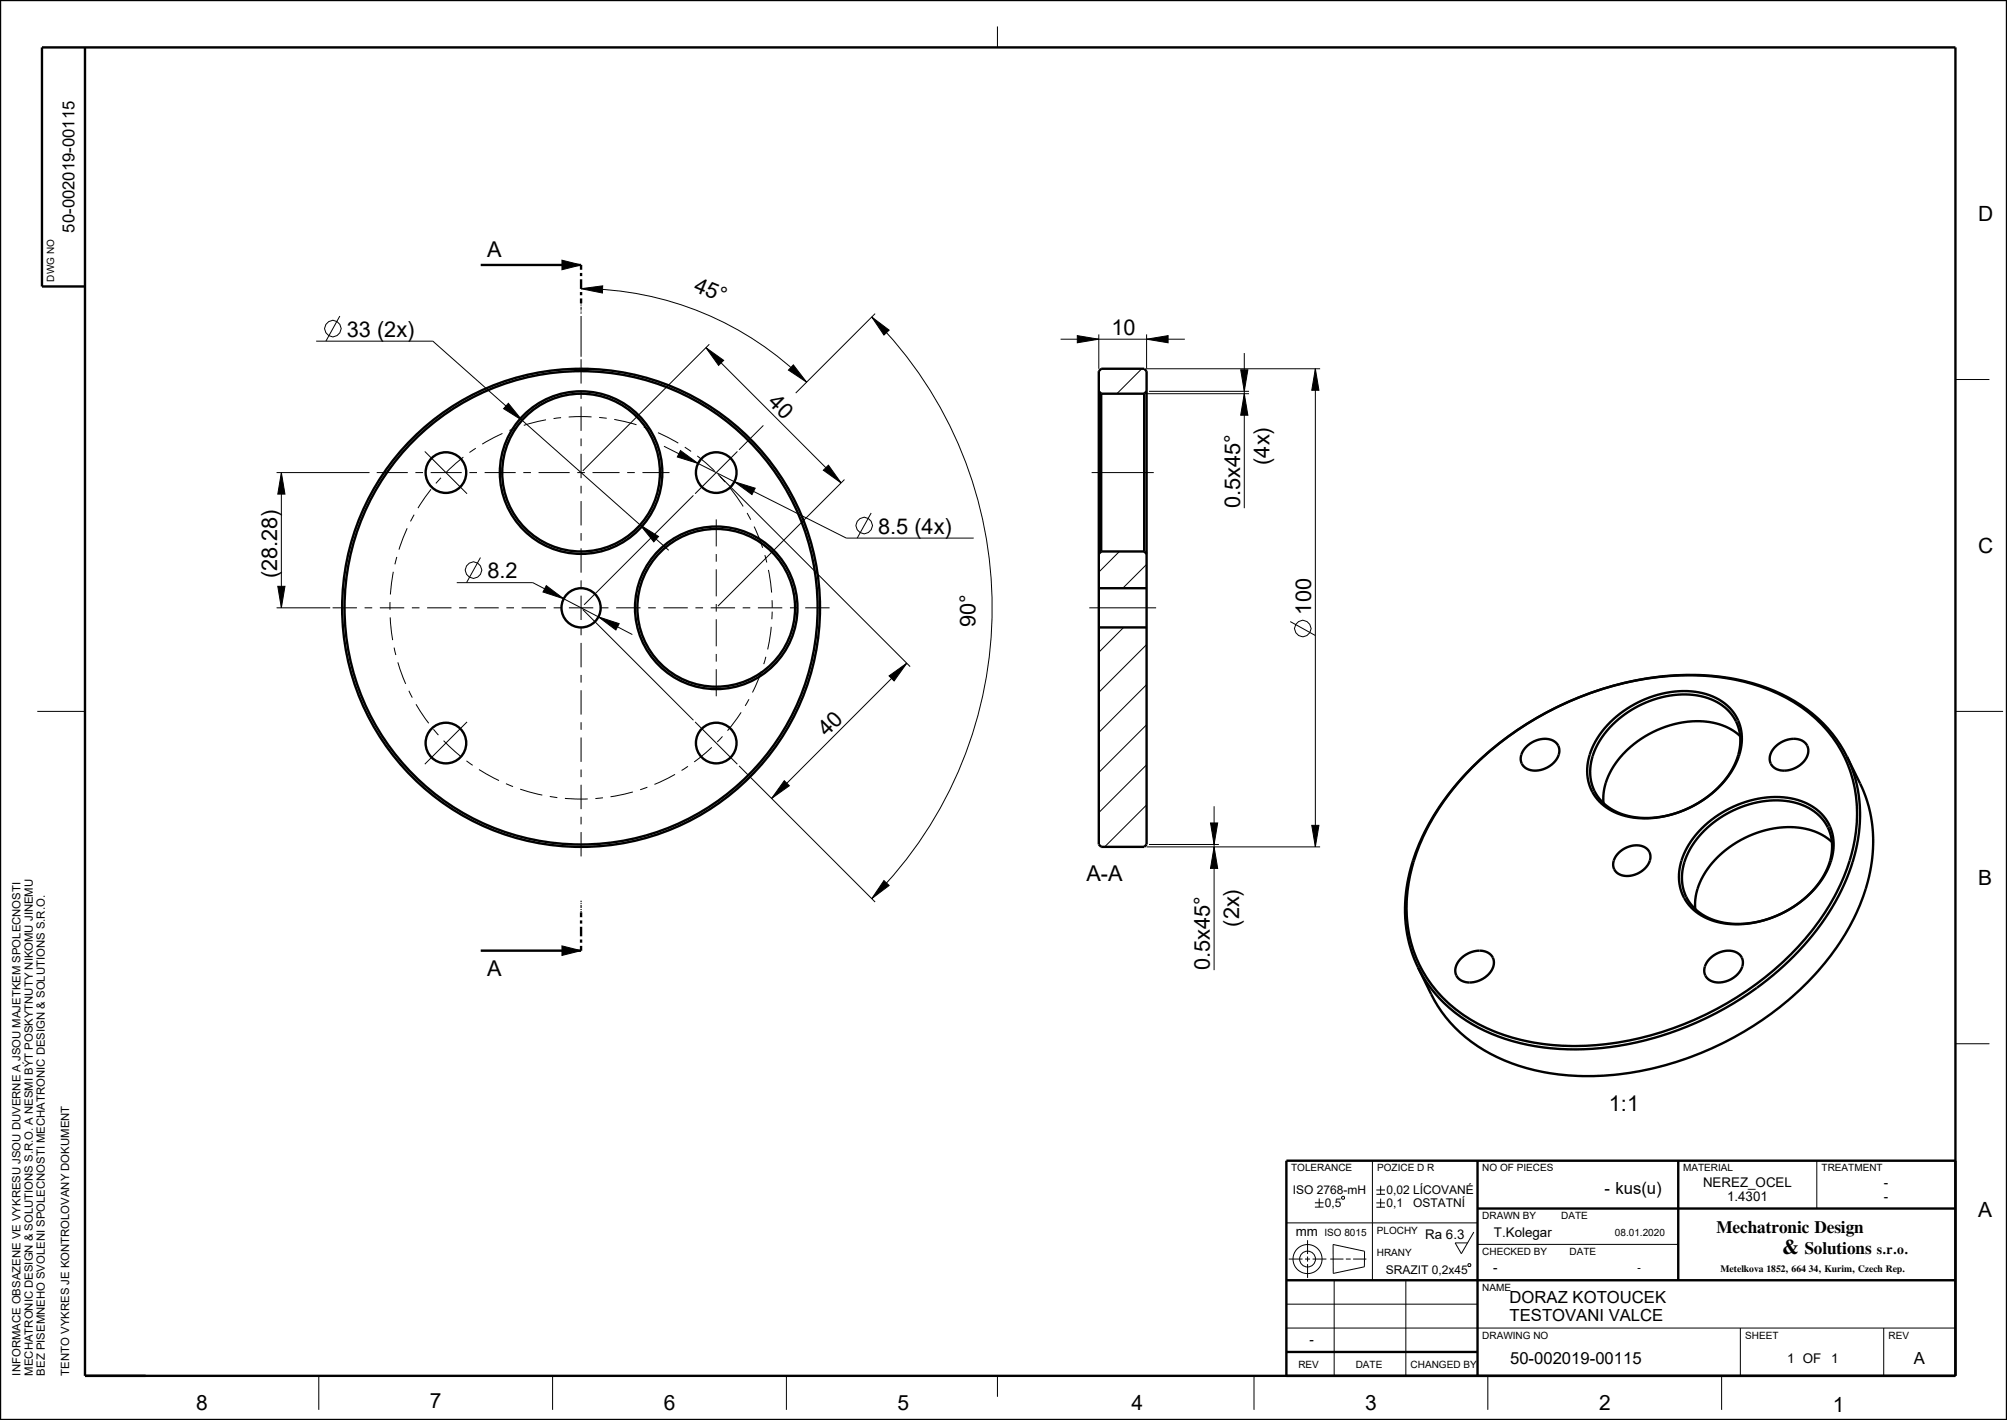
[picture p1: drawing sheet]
<svg xmlns="http://www.w3.org/2000/svg" width="420mm" height="297mm" viewBox="0 0 420 297" stroke-linecap="round" stroke-linejoin="round" font-family="sans-serif">
<g fill="#000">
<path d="M117.6 54.4l4 1-4 1zM121.6 60.4l4.5-.6v1.5zM147.7 72.7l3.7 2.7-1 1zM166 76.3l2.8 3.6-3.8-2.5zM182.4 66.3l3.7 2.7-1.1 1.1zM225.4 70.2l4.5 .7-4.5 .8zM239.9 70.9l4.5-.7v1.5zM275.3 77.1l.7 4.5h-1.5zM58.9 98.8l.7 4.5h-1.5zM106.4 84.4l2.9 3.5-3.9-2.4zM142.4 94.2l3.7 2.7-4.4-1.3zM260.4 82.3l.7 4.5h-1.5z"/>
<path d="M259.6 77.3h1.5l-.7 4.5zM133.9 109.8l3.9 2.4-1 1.1zM153.7 100.8l4.3 1.3-.6 1.3zM173.4 97.3l2.6 3.7-3.7-2.6zM58.1 122.6h1.5l-.7 4.5zM114.3 122.5l3.7 2.7-4.4-1.4zM125.2 129l4.4 1.4-.7 1.4zM186 141.4l3.8-2.7-2.7 3.7zM164.1 163.3l1.1 1-3.7 2.7zM254.1 177.1l.7 4.5h-1.5zM253.3 172.1h1.5l-.7 4.5zM274.5 172.6h1.5l-.7 4.5z"/>
<path d="M117.6 197.8l4 1-4 1zM185 184.2l1.1 1-3.7 2.8z"/>
</g>
<g fill="none" stroke="#000" stroke-width=".21">
<path d="M208.7 5.5v4.4M117.6 54.4l4 1-4 1zM66.2 71.4h24.4l49.3 43.7M71.1 66.1l-2.9 5.3M121.6 60.4l4.5-.6v1.5zM121.6 60.4a66.7 66.7 0 0 1 47.2 19.5M121.6 66.1v8.5M121.6 75.1v5.1M147.7 72.7l3.7 2.7-1 1zM147.7 72.7l28.3 28.3M148.4 72l-26.4 26.5M166 76.3l2.8 3.6-3.8-2.5z"/>
<path d="M182.4 66.3l3.7 2.7-1.1 1.1zM182.4 66.3a86 86 0 0 1 0 121.7M183.1 65.6l-16.6 16.6M221.9 70.9h26M225.4 70.2l4.5 .7-4.5 .8zM229.9 69.9v7.2M230.6 77.1l-.7 .6M238.9 77.1l-5.2 5.2M239.9 70.9l4.5-.7v1.5zM239.9 69.9v7.2h36.4M259.6 77.3h1.5l-.7 4.5zM260.4 73.8v32.5"/>
<path d="M275.3 77.1l.7 4.5h-1.5zM275.3 77.1v100M409.2 79.4h7.1M57.9 98.8h19.4M58.9 98.8l.7 4.5h-1.5zM58.9 98.8v28.3M78.8 98.8h6.5M86.9 98.8h1.6M88.9 94.4l8.8 8.9M90.1 98.8h6.5M98.2 98.8h1.6M101.4 98.8h6.5"/>
<path d="M106.4 84.4l2.9 3.5-3.9-2.4zM109.5 98.8h1.6M112.7 98.8h6.5M120.8 98.8h1.6M121.6 81.8v1.6M121.6 85v5.1M121.6 91.7v1.6M121.6 94.9v5.1M124 98.8h5.7M131.2 98.8h1.6M134.4 98.8h5.7M138.9 93.3l38.2 19.2h26.7"/>
<path d="M142.4 94.2l3.7 2.7-4.4-1.3zM150.2 99.2l40.3 40.2M154.3 94.4l-8.8 8.9M159.7 89l-5 5.1M173.4 97.3l2.6 3.7-3.7-2.6zM228.4 98.8h13M239.9 82.3h21.5M240.4 81.8h21M260.4 82.3l.7 4.5h-1.5zM100.5 116.6l-2.9 5.3M121.6 101.6v1.6M121.6 104.8v5.1"/>
<path d="M121.6 111.5v1.6M121.6 114.7v5.1M133.9 109.8l3.9 2.4-1 1.1zM145.1 103.6l-22.9 22.9M149.9 108.6v5.7M149.9 115.9v1.6M149.9 119.1v5.6M153.7 100.8l4.3 1.3-.6 1.3zM176.7 100.3l-26.5 26.5M182.3 107.3l-2.9 5.2M234.3 115.3l-4.4 4.4M239.9 118l-4.9 5"/>
<path d="M57.9 127.1h11.2M58.1 122.6h1.5l-.7 4.5zM69.6 127.1h5.1M76.3 127.1h1.6M79.5 127.1h5.1M86.2 127.1h1.6M89.4 127.1h5.1M95.6 121.9h15.9l20.8 10.8M96.1 127.1h1.6M99.3 127.1h5.1M106 127.1h1.6M109.2 127.1h5.1"/>
<path d="M114.3 122.5l3.7 2.7-4.4-1.4zM115.9 127.1h1.6M119 127.1h5.2M121.6 121.4v1.6M121.6 124.6v5.1M121.6 131.3v1.6M121.6 134.5v5.1M122 127.5l23.1 23.1M125.2 129l4.4 1.4-.7 1.4zM125.7 127.1h1.6M128.9 127.1h5.1M135.6 127.1h1.6"/>
<path d="M138.8 127.1h5.1M145.5 127.1h1.6M148.7 127.1h5.1M149.9 126.3v1.6M149.9 129.5v5.7M149.9 136.8v1.6M149.9 140v5.6M155.4 127.1h1.6M158.6 127.1h5.1M165.3 127.1h1.6M168.5 127.1h5.1M189.8 138.7l-28.3 28.3"/>
<path d="M227.9 127.1h14M235.1 131.2l-5.2 5.2M239.9 134.8l-10 10M270 130l5.3 2.9M7.8 148.8h10M97.7 151l-8.8 8.8M121.6 141.2v1.6M121.6 144.4v5.1M121.6 151.1v1.6M121.6 154.2v5.1M145.5 151l8.8 8.8M186 141.4l3.8-2.7-2.7 3.7z"/>
<path d="M239.9 143.2l-10 10M239.9 151.6l-10 10M239.9 160l-10 10M409.2 148.8h10M121.6 160.9v1.6M121.6 164.1v5.1M121.6 170.8v1.6M121.6 174v5.1M154.7 160.2l28.4 28.5M164.1 163.3l1.1 1-3.7 2.7zM239.9 168.4l-8.7 8.7M239.9 177.1h36.4"/>
<path d="M240.4 176.6h14.7M253.3 172.1h1.5l-.7 4.5zM254.1 177.1l.7 4.5h-1.5zM254.1 168.6v34.3M274.5 172.6h1.5l-.7 4.5zM117.6 197.8l4 1-4 1zM185 184.2l1.1 1-3.7 2.8zM409.2 218.3h7.1M269.2 255.8h40M273.6 259.4v2.9M275.2 251.6h1.8M275.2 252.5h1.8"/>
<path d="M276.1 250.7v1.8M280.8 250.4l.4-.2 .2 .5-.5 .1zM287.2 242.8v25M288 251.6h1.8M288 252.5h1.8M288 248.9h1.8M288 249.8h1.8M288.9 248v1.8M288.9 250.7v1.8M308.4 257.7l-2.6 4.5-1.3-2.2h2.6M380.2 242.8v10M269.2 277.8h140"/>
<path d="M269.2 272.8h40M269.7 263.3h2.9M273.1 263.3h1.1M273.6 262.8v1.1M273.6 264.4v2.9M274.7 263.3h2.9M278.4 263.3h2.7M279 260.3l6.6 1.4-.1 3.3-6.5 1.3zM279.2 267.8v20M281.6 263.3h1.1M283.2 263.3h2.7M294.2 267.8v20"/>
<path d="M307.2 264.5l.4-.2 .2 .5-.5 .1zM309.2 260.3h42M364.2 277.8v10M394.2 277.8v10M66.7 287.8v7.1M115.6 287.8v7.1M164.6 287.8v7.1M208.7 287.8v4.3M262.4 287.8v7.1M311.4 287.8v7.1M360.3 287.8v7.1"/>
<circle cx="69.6" cy="68.7" r="1.72"/>
<circle cx="99.1" cy="119.2" r="1.72"/>
<circle cx="180.8" cy="109.9" r="1.72"/>
<circle cx="272.6" cy="131.5" r="1.72"/>
<circle cx="273.6" cy="263.3" r="3"/>
<circle cx="273.6" cy="263.3" r="1.66"/>
</g>
<g fill="none" stroke="#000" stroke-width=".5">
<path d="M0 0h420v297h-420zM17.8 9.9v277.9h391.4M17.8 59.9h-9v-50h400.4v277.9h-140v-45h140M100.6 55.4h21v1M121.6 57.1v.7M121.6 58.4v2M121.6 61.1v.7M121.6 62.4v1M229.9 77.6l.5-.5h9l.5 .5v99l-.5 .5h-9l-.5-.5zM229.9 81.8l.5 .5M230.4 82.3v33M230.4 82.3h9"/>
<path d="M239.4 82.3v33M239.9 81.8l-.5 .5M230.4 115.3l-.5 .5M230.4 115.3h9M239.4 115.3l.5 .5M229.9 131.2h10M229.9 123h10M319.4 156.2a4.8 4.8 0 0 1 6.2-.8 2.85 2.85 0 0 1-.5 4.1 4.8 4.8 0 0 1-6.2 .9 2.85 2.85 0 0 1 .5-4.2zM337 151.1a21.7 21.7 0 0 1 19.3-6.1 9.8 9.8 0 0 1 8.2 9.7 16.3 16.3 0 0 1-7.6 12.3 20.4 20.4 0 0 1-18.2 3.2 9.7 9.7 0 0 1-5.5-13.7 17.5 17.5 0 0 1 3.8-5.4zM337.4 151.6a21 21 0 0 1 19.2-5.8 9.5 9.5 0 0 1 6.6 13.7 21.1 21.1 0 0 1-19 11.6 11.4 11.4 0 0 1-10.5-5.7 10.8 10.8 0 0 1 1.1-10.5l1-1.4zM364.1 153.9a14.5 14.5 0 0 0-12.9-2.6 20.9 20.9 0 0 0-14.7 11.1l-.8 2.7-.1 2.9M371.4 156.3a4.9 4.9 0 0 1 6.1-1.1 2.78 2.78 0 0 1-.1 4.2 4.9 4.9 0 0 1-6.2 1.1 2.78 2.78 0 0 1 .2-4.2z"/>
<path d="M386.5 158.3a30 30 0 0 0-18.1-14.9 54.5 54.5 0 0 0-32.9 .6 65.1 65.1 0 0 0-34.3 24.8 37.4 37.4 0 0 0-7 24.5 26.8 26.8 0 0 0 2.5 9M386.5 158.3a30.3 30.3 0 0 1 .4 24.3 54.6 54.6 0 0 1-20.9 25.2 64.7 64.7 0 0 1-41.4 11.5 36.5 36.5 0 0 1-23.1-10.3 26.6 26.6 0 0 1-4.8-6.7M386.5 158.3l2.8 5.6a29.9 29.9 0 0 1 .6 23.7 54.8 54.8 0 0 1-21.1 25.7 64.9 64.9 0 0 1-40.7 11.6 36.9 36.9 0 0 1-23.6-9.9l-1-1.1a26.5 26.5 0 0 1-4-6l-2.8-5.6M308.2 160.4a66.1 66.1 0 0 1 46.1-19.2 39.3 39.3 0 0 1 24.2 7.9 27.1 27.1 0 0 1 9.3 28.1 49.1 49.1 0 0 1-16.7 25.8 65.5 65.5 0 0 1-44.2 15.7 37.5 37.5 0 0 1-23.9-9 27.1 27.1 0 0 1-7.9-26.6 46.1 46.1 0 0 1 13.1-22.7zM338.7 178.4a4.5 4.5 0 0 1 6-.8 2.73 2.73 0 0 1-.5 4 4.5 4.5 0 0 1-6 .8 2.73 2.73 0 0 1 .5-4zM356.2 173.2a21.7 21.7 0 0 1 19.3-6.1 9.8 9.8 0 0 1 8.2 9.8 16.3 16.3 0 0 1-7.6 12.3 20.4 20.4 0 0 1-18.2 3.2 9.7 9.7 0 0 1-5.5-13.7 17.5 17.5 0 0 1 3.8-5.5zM356.6 173.8a21 21 0 0 1 19.2-5.9 9.5 9.5 0 0 1 6.6 13.7 21.1 21.1 0 0 1-19 11.6 11.4 11.4 0 0 1-10.5-5.6 10.8 10.8 0 0 1 1.1-10.6l1-1.4zM383.3 176.1a14.5 14.5 0 0 0-12.9-2.7 20.9 20.9 0 0 0-14.7 11.2l-.8 2.6-.1 2.9M121.6 197.8v1h-21M121.6 190.8v1M121.6 192.5v.7M121.6 193.8v2"/>
<path d="M121.6 196.5v.7M305.6 200.6a4.9 4.9 0 0 1 6.1-1.1 2.78 2.78 0 0 1-.1 4.2 4.9 4.9 0 0 1-6.2 1.1 2.78 2.78 0 0 1 .2-4.2zM357.8 200.5a4.8 4.8 0 0 1 6.2-.8 2.85 2.85 0 0 1-.4 4.1 4.8 4.8 0 0 1-6.3 .9 2.85 2.85 0 0 1 .5-4.2zM309.2 252.8h100M309.2 242.8v45M351.2 242.8v25M269.2 267.8h140M269.2 282.8h40"/>
<circle cx="93.3" cy="98.8" r="4.3"/>
<circle cx="121.6" cy="98.8" r="17"/>
<circle cx="121.6" cy="98.8" r="16.5"/>
<circle cx="149.9" cy="98.8" r="4.3"/>
<circle cx="121.6" cy="127.1" r="50"/>
<circle cx="121.6" cy="127.1" r="49.5"/>
<circle cx="121.6" cy="127.1" r="4.1"/>
<circle cx="149.9" cy="127.1" r="17"/>
<circle cx="149.9" cy="127.1" r="16.5"/>
<circle cx="93.3" cy="155.4" r="4.3"/>
<circle cx="149.9" cy="155.4" r="4.3"/>
</g>
<path d="M121.6 63.4v.3M121.6 63.9v.2M121.6 64.2v.6M121.6 65v.1M121.6 65.3v.3M121.6 188.4v.3M121.6 188.9v.2M121.6 189.3v.6M121.6 190.1v.2M121.6 190.5v.3" fill="none" stroke="#000" stroke-width=".25"/>
<path d="M161.6 127.1a40 40 0 0 0-59.2-35 40 40 0 0 0-2.3 68.8 40 40 0 0 0 61.4-31l.1-2.8" fill="none" stroke="#000" stroke-width=".21" stroke-dasharray="1.6 1.6 4.8 1.6" stroke-linecap="butt"/>
<g font-size="4.6">
<text x="102" y="53.7">A</text>
<text x="72.6" y="70.5">33 (2x)</text>
<text x="232.6" y="70.1">10</text>
<text x="160.5" y="84.3" transform="rotate(45 160.5 84.3)">40</text>
<text x="265.6" y="97.2" transform="rotate(-90 265.6 97.2)">(4x)</text>
<text x="259.5" y="106.3" transform="rotate(-90 259.5 106.3)">0.5x45°</text>
<text x="183.8" y="111.7">8.5 (4x)</text>
<text x="58" y="121" transform="rotate(-90 58 121)">(28.28)</text>
<text x="102" y="121">8.2</text>
<text x="204.1" y="131.2" transform="rotate(-90 204.1 131.2)">90°</text>
<text x="274.4" y="128.5" transform="rotate(-90 274.4 128.5)">100</text>
<text x="173.1" y="154.2" transform="rotate(-45 173.1 154.2)">40</text>
<text x="227.4" y="184.4">A-A</text>
<text x="259.3" y="193.8" transform="rotate(-90 259.3 193.8)">(2x)</text>
<text x="253.2" y="202.9" transform="rotate(-90 253.2 202.9)">0.5x45°</text>
<text x="102" y="204.1">A</text>
<text x="336.7" y="232.3">1:1</text>
</g>
<text font-size="4.5" x="145" y="60.8" transform="rotate(23 145 60.8)">45°</text>
<g font-size="4.4">
<text x="413.9" y="46.2">D</text>
<text x="413.9" y="115.7">C</text>
<text x="413.9" y="185.1">B</text>
<text x="413.9" y="254.6">A</text>
<text x="41" y="294.9">8</text>
<text x="89.9" y="294.4">7</text>
<text x="138.9" y="294.9">6</text>
<text x="187.8" y="294.9">5</text>
<text x="236.8" y="294.9">4</text>
<text x="285.7" y="294.9">3</text>
<text x="334.6" y="294.9">2</text>
<text x="383.6" y="295.4">1</text>
</g>
<text font-size="4.3" x="373" y="262.3">&amp;</text>
<g font-size="3.6">
<text x="359.2" y="257.9">Mechatronic Design</text>
<text x="377.6" y="262.3">Solutions</text>
</g>
<g font-size="3.5">
<text x="15.6" y="48.6" transform="rotate(-90 15.6 48.6)">50-002019-00115</text>
<text x="335.7" y="249.7">- kus(u)</text>
<text x="315.9" y="272.6">DORAZ KOTOUCEK</text>
<text x="315.9" y="276.4">TESTOVANI VALCE</text>
<text x="316" y="285.2">50-002019-00115</text>
<text x="400.5" y="285.2">A</text>
</g>
<text font-size="2.9" x="392.7" y="262.3">s.r.o.</text>
<g font-size="2.8">
<text x="356.4" y="248.3">NEREZ_OCEL</text>
<text x="361.4" y="251.3">1.4301</text>
<text x="394.2" y="248.3">-</text>
<text x="394.2" y="251.3">-</text>
<text x="271.1" y="258.5">mm</text>
<text x="298.2" y="259.2">Ra 6.3</text>
<text x="312.6" y="258.8">T.Kolegar</text>
<text x="312.5" y="266.1">-</text>
<text x="274" y="281">-</text>
<text x="374" y="285">1 OF</text>
<text x="383.2" y="285">1</text>
</g>
<g font-size="2.5">
<text x="270.5" y="249.8">ISO 2768-mH</text>
<text x="290.1" y="249.8">0,02 LÍCOVANÉ</text>
<text x="277.3" y="252.5">0,5</text>
<text x="290.1" y="252.5">0,1</text>
<text x="295.7" y="252.5">OSTATNÍ</text>
<text x="290" y="266.6">SRAZIT 0,2x45</text>
</g>
<g font-size="2.4">
<text x="4.3" y="287.7" transform="rotate(-90 4.3 287.7)">INFORMACE OBSAZENE VE VYKRESU JSOU DUVERNE A JSOU MAJETKEM SPOLECNOSTI</text>
<text x="6.9" y="287.7" transform="rotate(-90 6.9 287.7)">MECHATRONIC DESIGN &amp; SOLUTIONS S.R.O. A NESMI BÝT POSKYTNUTY NIKOMU JINEMU</text>
<text x="9.4" y="287.7" transform="rotate(-90 9.4 287.7)">BEZ PISEMNEHO SVOLENI SPOLECNOSTI MECHATRONIC DESIGN &amp; SOLUTIONS S.R.O.</text>
<text x="14.5" y="287.7" transform="rotate(-90 14.5 287.7)">TENTO VYKRES JE KONTROLOVANY DOKUMENT</text>
</g>
<g font-size="2.1">
<text x="11.3" y="58.9" transform="rotate(-90 11.3 58.9)">DWG NO</text>
<text x="270.2" y="245">TOLERANCE</text>
<text x="288.2" y="245">POZICE D R</text>
<text x="310.2" y="245">NO OF PIECES</text>
<text x="352.2" y="245">MATERIAL</text>
<text x="381.2" y="245">TREATMENT</text>
<text x="310.2" y="255">DRAWN BY</text>
<text x="326.7" y="255">DATE</text>
<text x="277.2" y="258.5">ISO 8015</text>
<text x="288.1" y="258.2">PLOCHY</text>
<text x="288.1" y="262.7">HRANY</text>
<text x="310.2" y="262.5">CHECKED BY</text>
<text x="328.5" y="262.5">DATE</text>
<text x="338" y="258.5">08.01.2020</text>
<text x="342.7" y="265.9">-</text>
<text x="310.2" y="270">NAME</text>
<text x="310.2" y="280">DRAWING NO</text>
<text x="365.2" y="280">SHEET</text>
<text x="395.2" y="280">REV</text>
<text x="271.7" y="286">REV</text>
<text x="283.7" y="286">DATE</text>
<text x="295.2" y="286">CHANGED BY</text>
</g>
<text font-size="2" x="360.1" y="266.1">Metelkova 1852, 664 34, Kurim, Czech Rep.</text>
</svg>
